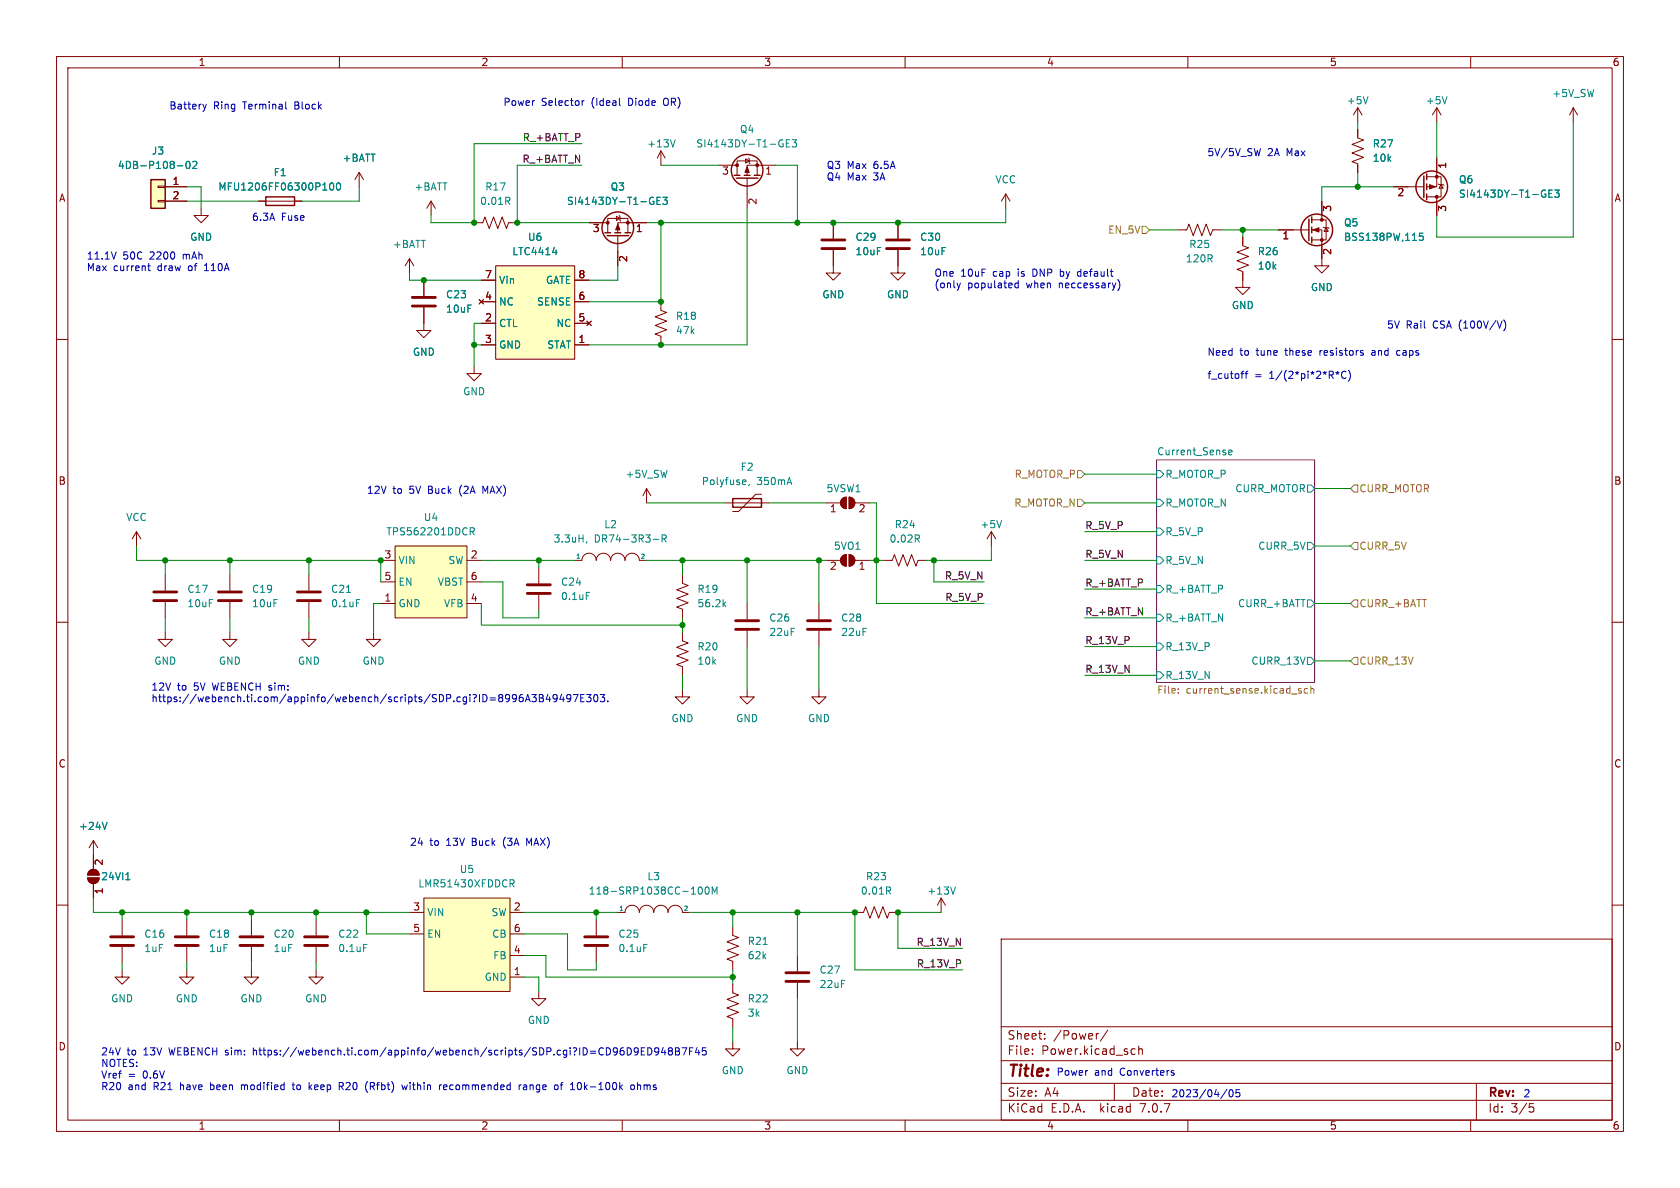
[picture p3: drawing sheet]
<svg xmlns="http://www.w3.org/2000/svg" width="297mm" height="210mm" viewBox="0 0 297 210" stroke-linecap="round" stroke-linejoin="round" font-family="sans-serif">
<g fill="none" stroke="#840000" stroke-width=".18">
<path d="M10 10h277v190h-277zM12 12h273v186h-273zM60 10v2M110 10v2M160 10v2M210 10v2M240 19.1v2.5M240 19.1l-.7 1.2M240 19.1l.8 1.2M254 19.1l-.8 1.2M254 19.1v2.5M254 19.1l.8 1.2"/>
<path d="M260 10v2M278.1 19.1l-.6 1.2M278.1 19.1v2.5M278.1 19.1l.8 1.2M27.9 35.4h1.3v.3h-1.3zM27.9 32.9h1.3v.2h-1.3zM29.2 33h3.8M29.2 35.6h3.8M35.6 36.8v1.3h1.2l-1.2 1.3-1.3-1.3h1.3M45.7 35.6h7.6M63.5 30.5l-.8 1.3M63.5 30.5v2.5"/>
<path d="M63.5 30.5l.8 1.3M76.2 35.6l-.8 1.2M76.2 35.6v2.5M76.2 35.6l.8 1.2M83.8 39.4h1.5l.4-1 .8 2 .7-2 .8 2 .8-2 .7 2 .4-1h1.5M104.1 39.4h3.3M109 38.2l.6 .4-.6 .4zM109.5 38.1l.1 .1v.8l.1 .1M114.3 39.4h-5.1v1.7M116.8 26.7l-.6 1.2M116.8 26.7v2.5M116.8 26.7l.8 1.2"/>
<path d="M127 29.2h3.3M130.3 31v-2.6h3.6v2.6M131.8 28.1l.7 .3-.7 .4zM132.1 31.5v5.3M132.3 27.9l.2 .2v.7l.1 .2M137.2 29.2h-5.1v1.8M147.3 39.4v2.8M158.7 39.4v2.8M177.8 34.3l-.8 1.3M177.8 34.3v2.5M177.8 34.3l.8 1.3M231.9 38.9h2.5v3.5h-2.5"/>
<path d="M233.7 35.6v3.3M240 22.9v1.5l1 .4-2 .7 2 .8-2 .8 2 .7-2 .8 1 .4v1.5M246.4 33h5.3M252.2 31.2h2.6v3.6h-2.6M254 27.9v5.1h-1.8M254 34.8v3.3M254.3 32.5l.1 .1h.7l.2 .2M254.8 32.6l.3 .7h-.7zM10 60h2M72.4 45.7l-.8 1.3M72.4 45.7v2.6M72.4 45.7l.8 1.3"/>
<path d="M74.9 54.4v4h1.3l-1.3 1.3-1.2-1.3h1.2M74.9 49.5v2.8M84.7 53l.8 .7M85.1 57.2h2.5M85.1 53.3h2.5M85.1 49.5h2.5M85.5 53l-.8 .7M87.6 47h14v16.5h-14zM101.6 57.2h2.5M101.6 53.3h2.5M101.6 49.5h2.5M103.8 56.8l.7 .7"/>
<path d="M104.5 56.8l-.7 .7M107.4 41.1v-2.5h3.6v2.5M109.2 41.7v5.3M116.8 53.3v1.6l1.1 .3-2.1 .8 2.1 .8-2.1 .7 2.1 .8-2.1 .8 1 .3v1.6M147.3 44.2v4.1h1.3l-1.3 1.2-1.3-1.2h1.3M158.7 44.2v4.1h1.3l-1.3 1.2-1.2-1.2h1.2M208.3 40.6h1.5l.4-1 .7 2.1 .8-2.1 .8 2.1 .7-2.1 .8 2.1 .4-1.1h1.5M219.7 41.9v1.5l1 .4-2 .8 2 .7-2 .8 2 .8-2 .7 1 .4v2.8h1.3l-1.3 1.3-1.3-1.3h1.3M226.1 40.6h5.3M231.9 40.6h1.8v6.4h1.2l-1.2 1.3-1.3-1.3h1.3M233.9 40.1l.2 .2h.7l.1 .1M234.4 40.3l.4 .6h-.7z"/>
<path d="M285 60h2M83.8 64.8v1.2h1.3l-1.3 1.3-1.3-1.3h1.3M85.1 61h2.5M101.6 61h2.5M24.1 94l-.7 1.3M24.1 94v2.5M24.1 94l.8 1.3M67.3 99.1h2.5M69.8 96.5h12.7v12.7h-12.7zM82.5 99.1h2.6M101.6 99.1h1.3a1.27 1.27 0 0 1 1.2-1.3 1.27 1.27 0 0 1 1.3 1.3 1.27 1.27 0 0 1 1.3-1.3 1.27 1.27 0 0 1 1.2 1.3 1.27 1.27 0 0 1 1.3-1.3 1.27 1.27 0 0 1 1.3 1.3 1.27 1.27 0 0 1 1.3-1.3 1.27 1.27 0 0 1 1.2 1.3h1.3M114.3 86.4l-.6 1.2"/>
<path d="M114.3 86.4v2.5M114.3 86.4l.8 1.2M128.3 88.9h7.6M134.6 87.4h-1l-3 3h-1.1M146 99.1h2.6M146 88.9h2.6M148.9 98.3l.7-.3v2.1a1.02 1.02 0 0 1-.9-.7 1.02 1.02 0 0 1 .2-1.1zM148.9 88.2l.7-.3v2a1.02 1.02 0 0 1-.9-.6 1.02 1.02 0 0 1 .2-1.1zM150.1 98a1.02 1.02 0 0 1 1 1.1 1.02 1.02 0 0 1-1 1zM150.1 87.9a1.02 1.02 0 0 1 1 1 1.02 1.02 0 0 1-1 1zM151.1 99.1h2.6M151.1 88.9h2.6"/>
<path d="M156.2 99.1h1.5l.4-1.1 .8 2.1 .7-2.1 .8 2.1 .8-2.1 .7 2.1 .4-1h1.5M175.3 94l-.8 1.3M175.3 94v2.5M175.3 94l.7 1.3M10 110h2M29.2 111.8v1.2h1.3l-1.3 1.3-1.3-1.3h1.3M29.2 101.6v2.8M29.2 106.4v2.8M40.6 111.8v1.2h1.3l-1.3 1.3-1.2-1.3h1.2M40.6 101.6v2.8M40.6 106.4v2.8M54.6 111.8v1.2h1.3l-1.3 1.3-1.3-1.3h1.3"/>
<path d="M54.6 101.6v2.8M54.6 106.4v2.8M66 111.8v1.2h1.3l-1.3 1.3-1.2-1.3h1.2M67.3 106.7h2.5M67.3 102.9h2.5M82.5 106.7h2.6M82.5 102.9h2.6M95.2 100.3v2.8M95.2 105.2v2.8M120.6 111.8v1.5l1.1 .4-2.1 .7 2.1 .8-2.1 .8 2.1 .7-2.1 .8 1 .4v1.5M120.6 101.6v1.5l1.1 .4-2.1 .8 2.1 .7-2.1 .8 2.1 .8-2.1 .7 1 .4v1.5M132.1 106.7v2.8"/>
<path d="M132.1 111.5v2.8M144.8 106.7v2.8M144.8 111.5v2.8M285 110h2M120.6 121.9v1.3h1.3l-1.3 1.3-1.2-1.3h1.2M132.1 121.9v1.3h1.2l-1.2 1.3-1.3-1.3h1.3M144.8 121.9v1.3h1.2l-1.2 1.3-1.3-1.3h1.3M10 160h2M15.5 155.2h2a1.02 1.02 0 0 1-1 1 1.02 1.02 0 0 1-1-1zM15.8 154a1.02 1.02 0 0 1 1.1-.2 1.02 1.02 0 0 1 .6 .9h-2zM16.5 148.6v5.1M16.5 156.2v2.6"/>
<path d="M16.5 148.6l-.8 1.3M16.5 148.6l.8 1.3M74.9 158.8h15.3v16.5h-15.3zM166.4 158.8l-.7 1.2M166.4 158.8v2.5M166.4 158.8l.7 1.2M285 160h2M21.6 171.5v1.2h1.3l-1.3 1.3-1.3-1.3h1.3M21.6 162.6v2.8M21.6 167.4v2.8M33 171.5v1.2h1.3l-1.3 1.3-1.3-1.3h1.3M33 162.6v2.8"/>
<path d="M33 167.4v2.8M44.4 171.5v1.2h1.3l-1.3 1.3-1.2-1.3h1.2M44.4 162.6v2.8M44.4 167.4v2.8M55.9 171.5v1.2h1.2l-1.2 1.3-1.3-1.3h1.3M55.9 162.6v2.8M55.9 167.4v2.8M72.4 161.3h2.5M72.4 165.1h2.5M90.2 161.3h2.5M90.2 172.7h2.5M90.2 168.9h2.5"/>
<path d="M90.2 165.1h2.5M95.2 175.3v1.2h1.3l-1.3 1.3-1.2-1.3h1.2M105.4 162.6v2.8M105.4 167.4v2.8M109.2 161.3h1.3a1.27 1.27 0 0 1 1.3-1.3 1.27 1.27 0 0 1 1.2 1.3 1.27 1.27 0 0 1 1.3-1.3 1.27 1.27 0 0 1 1.3 1.3 1.27 1.27 0 0 1 1.2-1.3 1.27 1.27 0 0 1 1.3 1.3 1.27 1.27 0 0 1 1.3-1.3 1.27 1.27 0 0 1 1.2 1.3h1.3M129.5 163.8v1.6l1.1 .3-2.1 .8 2.1 .8-2.1 .7 2.1 .8-2.1 .7 1 .4v1.6M129.5 174v1.5l1.1 .4-2.1 .8 2.1 .7-2.1 .8 2.1 .7-2.1 .8 1 .4v1.5M141 168.9v2.8M141 173.7v2.8M151.1 161.3h1.6l.3-1 .8 2 .8-2 .7 2 .8-2 .7 2 .4-1h1.5M177 166h108v32h-108zM60 198v2"/>
<path d="M110 198v2M129.5 184.2v1.2h1.3l-1.3 1.3-1.2-1.3h1.2M141 184.2v1.2h1.2l-1.2 1.3-1.3-1.3h1.3M160 198v2M177 194.5h108M177 191.5h108M177 187.5h108M177 181.5h108M182.5 186.3v.1M182.5 185.5v.1M184.7 183.6v.1M184.7 182.8v.1"/>
<path d="M194.2 182.7l-.2 .1M195.8 182.1l-1.3 2M197 191.5v3M200.2 185.4l.5 .1M200.7 186.3l-.5 .1M201.3 185.5l.2-.1 .4 .1 .1 .9M201.3 184.9v1.5M210 198v2M260 198v2M261 191.5v6.5M270.4 195.1h.7M270.5 195.7h.4l.3 .3-.2 .5-.5 .1"/>
</g>
<path d="M204.5 81.3h27.9v39.4h-27.9z" fill="#fff" stroke="#fff" stroke-width=".18"/>
<path d="M204.5 81.3h27.9v39.4h-27.9z" fill="none" stroke="#840084" stroke-width=".18"/>
<g fill="none" stroke="#008484" stroke-width=".18">
<path d="M241.8 17.1l-.4 1.3M255.8 17.1l-.4 1.3M31.4 29.3h.9M33 28.6l.2-.1a.68 .68 0 0 1 .4 .7 .68 .68 0 0 1-.4 .6l-.2-.1-.1-.4zM34.1 28.6l.5-.1 .2 .4-.8 .9h.8M58.4 32.5l.2-.2a.68 .68 0 0 1 .4 .7 .68 .68 0 0 1-.4 .6l-.2-.1-.1-.4zM59.6 32.5l.2-.2a.68 .68 0 0 1 .4 .7 .68 .68 0 0 1-.4 .6l-.2-.1-.1-.4zM89.7 35.5l.4 .6M90 34.9l.1 .2-.1 .4M115.4 35.6h.2l-.1 .5M116.1 35.5h.5M116.7 34.9h-.6v1.2h.6"/>
<path d="M117.2 34.9h.8l-.5 .5 .4 .1v.5l-.2 .1-.5-.1M119.4 24.7l-.5 1.3M138.2 25.4h.3l-.1 .5M139 25.3h.4M139.6 24.7h-.6v1.3h.6M140 24.7h.8l-.4 .5 .4 .1v.6l-.2 .1-.6-.1M273 34.3h.3l-.1 .5M273.8 34.2h.4M274.4 33.6h-.6v1.3h.6M274.9 33.6h.7l-.4 .5 .4 .1v.5l-.2 .2-.5-.2M97.7 44.6h.8M98.3 44.2v.8"/>
<path d="M251.6 41.2h-.6l-.1 .6 .2-.1 .4 .1 .1 .1v.5l-.2 .1-.5-.1M217.2 80l.6-.1v-.3h-.4l-.2 .1 .1 .6h.5M83.1 93.3h.5l.3 .2-.2 .4-.6 .1M83.4 94l.5 .6M103.7 95.8l-.1 .2M115.5 95.3h.9M117.1 95.2h.6l.1-.2-.1-.3-.6-.1v1.2M117.4 95.2l.4 .6M131.7 84.8l.2 .3-.6 .1M131.8 85.6l-.1 .1M132.5 85.6l-.1 .3M162.1 95.2l.4 .6"/>
<path d="M162.4 94.6l.1 .2-.1 .4M177.1 92l-.4 1.3M204.5 83.2h.6l.6 .6-.6 .7h-.6zM204.5 88.3h.6l.6 .6-.6 .6h-.6zM204.5 98.4h.6l.6 .7-.6 .6h-.6zM204.5 93.3h.6l.6 .7-.6 .6h-.6zM231.1 95.9h.7l.6 .6-.6 .7h-.7zM231.1 85.7h.7l.6 .7-.6 .6h-.7zM61.3 104.7h.7M63 106h.6M103.6 104.7h.7M128 106.8l.3 .5"/>
<path d="M128.3 106.4l-.5 .5M204.5 103.5h.6l.6 .6-.6 .7h-.6zM204.5 118.7h.6l.6 .7-.6 .6h-.6zM204.5 113.7h.6l.6 .6-.6 .6h-.6zM204.5 108.6h.6l.6 .6-.6 .7h-.6zM231.1 106h.7l.6 .7-.6 .6h-.7zM231.1 116.2h.7l.6 .6-.6 .7h-.7zM18.9 145.4l-.4 1.2M22.2 155.5h.8M90.2 155.5h.5l.2 .3-.1 .3-.6 .1M90.5 156.2l.4 .6M123.6 156.9l.1-.1a.68 .68 0 0 1 .5 .6 .68 .68 0 0 1-.5 .7l-.1-.2-.2-.3z"/>
<path d="M124.8 156.9l.1-.1a.68 .68 0 0 1 .5 .6 .68 .68 0 0 1-.5 .7l-.1-.2-.2-.3zM125.9 158.1v-1.3l.4 .9 .5-.9v1.3M157 157.5l.4 .6M157.3 156.9l.1 .1-.1 .4M168.9 156.8l-.4 1.3M64.3 166.9h.6M113.8 166.9h.6M134.9 166.9h.7"/>
</g>
<g fill="none" stroke="#848400" stroke-width=".18">
<path d="M201.9 40h.7l.6 .6-.6 .7h-.7zM190.5 88.3h.6l.7 .6-.7 .6h-.6zM190.5 83.2h.6l.7 .6-.7 .7h-.6zM238.8 96.5l.6-.6h.6v1.3h-.6zM239.4 85.7h.6v1.3h-.6l-.6-.6zM238.8 106.7l.6-.7h.6v1.3h-.6zM239.4 116.2h.6v1.3h-.6l-.6-.7zM208.3 122.4v.2M208.3 121.8v.1M229.7 122.1l.3 .1 .1 .2-.2 .2h-.2M229.7 121.7l.3 .1M231.2 121.8l-.4-.1-.2 .3 .1 .5h.5"/>
<path d="M231.7 121.8l.2-.1 .3 .1 .1 .8M231.7 121.3v1.3"/>
</g>
<g fill="none" stroke="#840000" stroke-width=".51">
<path d="M72.9 54.1h4.1M72.9 52.6h4.1M145.3 43.9h4.1M145.3 42.4h4.1M156.7 43.9h4.1M156.7 42.4h4.1M27.2 106.2h4M27.2 104.6h4M38.6 106.2h4.1M38.6 104.6h4.1M52.6 106.2h4M52.6 104.6h4"/>
<path d="M93.2 104.9h4.1M93.2 103.4h4.1M130 111.3h4.1M130 109.7h4.1M142.7 111.3h4.1M142.7 109.7h4.1M19.6 167.1h4M19.6 165.6h4M31 167.1h4.1M31 165.6h4.1M42.4 167.1h4.1M42.4 165.6h4.1"/>
<path d="M53.8 167.1h4.1M53.8 165.6h4.1M103.4 167.1h4M103.4 165.6h4M138.9 173.5h4.1M138.9 172h4.1"/>
</g>
<g fill="#ffffc2" stroke="#ffffc2" stroke-width=".18">
<path d="M87.6 47h14v16.5h-14z"/>
<path d="M74.9 158.8h15.3v16.5h-15.3z"/>
<path d="M69.8 96.5h12.7v12.7h-12.7z"/>
<path d="M26.7 31.8h2.5v5h-2.5z"/>
</g>
<g fill="none" stroke="#840000" stroke-width=".25">
<path d="M26.7 31.8h2.5v5h-2.5zM47 34.8h5.1v1.5h-5.1zM129.8 31h1M130.2 31.5h3.8M131.6 31h1M133.3 31h1.1M231.4 38.7v3.8M231.9 38.4v1M251.7 31.1v3.8M252.2 30.7v1.1M252.2 32.5v1M252.2 34.3v1"/>
<path d="M106.9 41.1h1M107.3 41.7h3.8M108.7 41.1h1M110.5 41.1h1M231.9 40.1v1M231.9 41.9v1M129.5 88.1h5.1v1.6h-5.1z"/>
<circle cx="132.1" cy="30.1" r="2.79"/>
<circle cx="253.1" cy="33" r="2.79"/>
<circle cx="109.2" cy="40.3" r="2.79"/>
<circle cx="232.8" cy="40.6" r="2.79"/>
</g>
<g fill="#840000" stroke="#840000" stroke-width=".18">
<path d="M132.1 29.5l.4 1h-.8z"/>
<path d="M109.2 39.6l.4 1h-.8z"/>
<path d="M232.2 40.6l1-.3v.7z"/>
<path d="M252.7 32.6l1 .4-1 .4z"/>
<path d="M15.5 155.2h2a1.02 1.02 0 0 1-1 1 1.02 1.02 0 0 1-1-1z"/>
<path d="M15.8 154a1.02 1.02 0 0 1 1.1-.2 1.02 1.02 0 0 1 .6 .9h-2z"/>
<path d="M150.1 98a1.02 1.02 0 0 1 1 1.1 1.02 1.02 0 0 1-1 1z"/>
<path d="M148.9 98.3l.7-.3v2.1a1.02 1.02 0 0 1-.9-.7 1.02 1.02 0 0 1 .2-1.1z"/>
<path d="M148.9 88.2l.7-.3v2a1.02 1.02 0 0 1-.9-.6 1.02 1.02 0 0 1 .2-1.1z"/>
<path d="M150.1 87.9a1.02 1.02 0 0 1 1 1 1.02 1.02 0 0 1-1 1z"/>
<circle cx="133.9" cy="29.2" r=".25"/>
<circle cx="130.3" cy="29.2" r=".25"/>
<circle cx="111" cy="39.4" r=".25"/>
<circle cx="107.4" cy="39.4" r=".25"/>
<circle cx="233.7" cy="42.4" r=".25"/>
<circle cx="233.7" cy="38.9" r=".25"/>
<circle cx="254" cy="31.2" r=".25"/>
<circle cx="254" cy="34.8" r=".25"/>
</g>
<g fill="none" stroke="#0000c2" stroke-width=".18">
<path d="M35.9 18.4l.3 .9M36.2 19.3l-.2 .3M36.5 18.4l-.3 .9M50.5 18v1.1l.2 .2M102.9 17.8v.8M103.3 17.8l-.4 .2M109.6 18.6h.1M222.8 26.3l-.3 1.2M20.5 44.5l-.4 1.3M26.1 47h.5M26.3 46.6v1.1l.3 .1M36.1 47.8h.8"/>
<path d="M36.3 46.9h-.2M169.8 50l-.3 .9M180 49.6v1.3M180 50.1l-.3-.1-.3 .3 .1 .5h.5M187.5 47.6v1.2M187.5 48.8h.1M187.6 48l-.1 .1M190.5 48.6l.1 .2h.4M191 48l-.4 .1-.1 .1M197.6 49.4a1.46 1.46 0 0 1 0 2M265.8 56.6a1.46 1.46 0 0 1 0 1.9M219.4 66h.5"/>
<path d="M219.7 65.6h.2M220.1 66h.5M220.6 65.6l-.3 .2v1.1M236.1 65.8l.3 .1M236.4 65.6v.3M236.4 65.9l-.1 .3M236.4 65.9l.2 .3M236.7 65.8l-.3 .1M238 65.7a.6 .6 0 0 0-.9 .5 .6 .6 0 0 0 .6 .7l.3-.1M238.4 65.4a1.46 1.46 0 0 1 0 2M241 62.4v.3M242.7 62h-.2"/>
<path d="M242.7 62.3l-.2 .2 .2 .3M247.4 62h-.3l-.2 .2 .1 .5 .4 .1M85.8 86.9l-.4-1v1.3M92.4 122.8h-.4a.85 .85 0 0 0 0 1.2l.4-.1 .1-.4-.2-.2h-.4l-.1 .2M92.9 124l.4-1.2 .4 1.2M93 123.7h.6M94 122.8h.8l-.4 .5 .3 .1v.5l-.1 .1-.6-.1M95.4 122.8h.4l.2 .2-.2 .4 .2 .1 .1 .3-.3 .2h-.4zM95.4 123.4h.4M96.9 122.7l-.3 .9h.7M97.2 123.2v.8M98.5 123.3l-.2 .3-.4-.1-.1-.2 .1-.5h.4l.1 .1a.84 .84 0 0 1-.3 1.1h-.2"/>
<path d="M99.3 122.7l-.3 .9h.8M99.6 123.2v.8M100.9 123.3l-.2 .3-.4-.1-.1-.2 .1-.5h.4l.2 .1a.84 .84 0 0 1-.3 1.1h-.3M101.3 122.8h.9l-.6 1.2M102.7 123.4h.4M103.3 122.8h-.6v1.2h.6M103.7 122.8h.8l-.4 .5 .3 .1v.5l-.2 .1-.5-.1M105.1 122.9l.2-.1a.68 .68 0 0 1 .4 .6 .68 .68 0 0 1-.4 .6l-.2-.1-.1-.3zM106.1 122.8h.8l-.4 .5 .3 .1v.5l-.1 .1-.6-.1M107.4 123.9v.1M93.5 149.1l-.4-.9v1.2M42.7 191.8v.8"/>
<path d="M42.9 191.8l-.2 .1M44.8 185.2v1.3M45 185.6l-.2 .2M51.6 191.8h.5M51.8 191.4v1l.3 .2M54.8 192.1l.3 .5M55.1 191.8l-.5 .5M60 191.4h.5l.2 .2-.1 .4h-.6M60.3 192l.4 .6M64.9 193l.1 .1M65 191.2h-.1M65.5 192h.5"/>
<path d="M66 191.4h-.5v1.2M71 191.8l.3 .8 .2-.6 .3 .6 .2-.8M78.1 191.8h-.3M78.4 192.2l.6-.1v-.3h-.4l-.2 .2 .1 .6h.5M91.8 191.8v.8M92.1 191.8l-.3 .2M92.6 191.8h.5v.8M93.1 192.1h-.4l-.2 .2 .2 .3h.4M99 191.8h.5M99.5 191.4l-.3 .1v1.1M102.4 191.4a.68 .68 0 0 1 .4 .6 .68 .68 0 0 1-.4 .6M110.9 185.2a.64 .64 0 0 1 .7 .7 .64 .64 0 0 1-.7 .6"/>
<path d="M111.6 191.8h.3l.3 .2v.4l-.3 .2h-.3l-.1-.2zM112.7 191.9l.2-.1h.3v.8M112.7 191.4v1.2M112.8 185.8l-.2 .2h-.3l-.2-.2 .1-.5 .4-.1 .2 .1a.84 .84 0 0 1-.3 1.2h-.3M113.4 185.8h.4M114 185.2h-.6v1.3h.6M114.5 185.2a.64 .64 0 0 1 .8 .7 .64 .64 0 0 1-.8 .6zM116.5 185.8l-.3 .2h-.2l-.3-.2 .2-.5 .3-.1 .2 .1a.84 .84 0 0 1-.3 1.2h-.2M117.2 185.2l-.3 .9h.8M117.5 185.6v.9M118.4 185.8l-.3-.3 .3-.3h.2l.3 .3-.3 .3M118.4 185.8l-.3 .2 .1 .4 .2 .1 .4-.1 .1-.1-.1-.4-.2-.1"/>
<path d="M118.4 185.8h.2M119.4 185.2h.4l.3 .3-.3 .3 .3 .1v.4l-.2 .2h-.5zM119.4 185.8h.4M120.6 185.2h.8l-.5 1.3M121.9 185.8h.4M122.5 185.2h-.6v1.3M123.2 185.2l-.3 .9h.8M123.5 185.6v.9M124.8 185.2h-.6l-.1 .6 .2-.1 .4 .1 .2 .1-.1 .5-.2 .1-.5-.1M207.2 189.7h.3l.1 .2-.2 .2h-.2M207.2 189.2l.3 .1M216.9 192.6l-1.1 1.6"/>
<path d="M217.5 192.7l.1-.1a.68 .68 0 0 1 .4 .7 .68 .68 0 0 1-.4 .6 .84 .84 0 0 1-.1-1.2zM219.1 192.6h-.6v.6l.2-.1 .4 .1 .1 .2-.1 .4-.1 .1-.5-.1"/>
</g>
<g fill="none" stroke="#008400" stroke-width=".18">
<path d="M33 35.6h12.7M33 33h2.6v3.8M63.5 33v2.6h-10.2M102.9 29.2h-11.5v10.2h12.7M102.9 25.4h-19.1v14h-7.6v-1.3M116.8 39.4v13.9h-12.7M116.8 29.2h10.2M132.1 36.8v24.2h-28M137.2 29.2h3.8v10.2M177.8 36.8v2.6h-63.5M240 21.6v1.3M240 30.5v2.5"/>
<path d="M246.4 33h-12.7v2.6M254 21.6v6.3M278.1 21.6v20.3h-24.1v-3.8M72.4 48.3v1.2h12.7M85.1 57.2h-1.3v7.6M109.2 47v2.5h-5.1M203.2 40.6h5.1M215.9 40.6h10.2M219.7 40.6v1.3M83.8 61h1.3M24.1 96.5v2.6h43.2v3.8M29.2 99.1v2.5"/>
<path d="M40.6 99.1v2.5M54.6 99.1v2.5M85.1 99.1h16.5M95.2 99.1v1.2M114.3 88.9h14M114.3 99.1h31.7M120.6 99.1v2.5M132.1 99.1v7.6M135.9 88.9h10.1M144.8 99.1v7.6M153.7 88.9h1.2v17.8h19.1M153.7 99.1h2.5"/>
<path d="M165.1 99.1v3.8h8.9M175.3 96.5v2.6h-11.5M191.8 88.9h12.7M191.8 99.1h12.7M191.8 94h12.7M191.8 83.8h12.7M232.4 86.4h6.4M232.4 96.5h6.4M29.2 109.2v2.6M40.6 109.2v2.6M54.6 109.2v2.6M67.3 106.7h-1.3v5.1"/>
<path d="M85.1 102.9h3.8v6.3h6.3v-1.2M85.1 106.7v3.8h35.5M120.6 109.2v2.6M120.6 119.4v2.5M132.1 114.3v7.6M144.8 114.3v7.6M191.8 104.1h12.7M191.8 119.4h12.7M191.8 109.2h12.7M191.8 114.3h12.7M232.4 106.7h6.4M232.4 116.8h6.4"/>
<path d="M16.5 158.8v2.5h55.9M21.6 161.3v1.3M21.6 170.2v1.3M33 161.3v1.3M33 170.2v1.3M44.4 161.3v1.3M44.4 170.2v1.3M55.9 161.3v1.3M55.9 170.2v1.3M64.8 161.3v3.8h7.6M92.7 161.3h16.5M92.7 172.7h2.5v2.6"/>
<path d="M92.7 168.9h3.8v3.8h33M92.7 165.1h7.6v6.4h5.1v-1.3M105.4 161.3v1.3M121.9 161.3h29.2v10.2h19.1M129.5 161.3v2.5M129.5 171.5v2.5M141 161.3v7.6M141 176.5v7.7M166.4 161.3h-7.7v6.3h11.5M129.5 181.6v2.6"/>
</g>
<g fill="#008400" stroke="#008400" stroke-width=".18">
<circle cx="147.3" cy="39.4" r=".46"/>
<circle cx="116.8" cy="39.4" r=".46"/>
<circle cx="116.8" cy="61" r=".46"/>
<circle cx="141" cy="39.4" r=".46"/>
<circle cx="116.8" cy="53.3" r=".46"/>
<circle cx="40.6" cy="99.1" r=".46"/>
<circle cx="54.6" cy="99.1" r=".46"/>
<circle cx="29.2" cy="99.1" r=".46"/>
<circle cx="67.3" cy="99.1" r=".46"/>
<circle cx="120.6" cy="99.1" r=".46"/>
<circle cx="144.8" cy="99.1" r=".46"/>
<circle cx="95.2" cy="99.1" r=".46"/>
<circle cx="132.1" cy="99.1" r=".46"/>
<circle cx="64.8" cy="161.3" r=".46"/>
<circle cx="55.9" cy="161.3" r=".46"/>
<circle cx="44.4" cy="161.3" r=".46"/>
<circle cx="21.6" cy="161.3" r=".46"/>
<circle cx="33" cy="161.3" r=".46"/>
<circle cx="83.8" cy="39.4" r=".46"/>
<circle cx="91.4" cy="39.4" r=".46"/>
<circle cx="74.9" cy="49.5" r=".46"/>
<circle cx="83.8" cy="61" r=".46"/>
<circle cx="129.5" cy="172.7" r=".46"/>
<circle cx="151.1" cy="161.3" r=".46"/>
<circle cx="158.7" cy="161.3" r=".46"/>
<circle cx="129.5" cy="161.3" r=".46"/>
<circle cx="141" cy="161.3" r=".46"/>
<circle cx="165.1" cy="99.1" r=".46"/>
<circle cx="158.7" cy="39.4" r=".46"/>
<circle cx="154.9" cy="99.1" r=".46"/>
<circle cx="240" cy="33" r=".46"/>
<circle cx="219.7" cy="40.6" r=".46"/>
<circle cx="105.4" cy="161.3" r=".46"/>
<circle cx="120.6" cy="110.5" r=".46"/>
</g>
<text font-size="2.8" fill="#840000" x="178" y="190.9">Title:</text>
<g font-size="2.1" fill="#840000">
<text x="178" y="184">Sheet:</text>
<text x="186.2" y="184">/Power/</text>
<text x="178" y="186.7">File:</text>
<text x="184.1" y="186.7">Power.kicad_sch</text>
<text x="178" y="196.9">KiCad</text>
<text x="178" y="194.1">Size:</text>
<text x="184.7" y="194.1">A4</text>
<text x="185.7" y="196.9">E.D.A.</text>
<text x="194.6" y="196.9">kicad</text>
<text x="200" y="194.1">Date:</text>
<text x="201.8" y="196.9">7.0.7</text>
<text x="263" y="194.3">Rev:</text>
<text x="263" y="196.9">Id:</text>
<text x="267.1" y="196.9">3/5</text>
</g>
<g font-size="1.8" fill="#840000">
<text x="35" y="11.9">1</text>
<text x="85" y="11.9">2</text>
<text x="135" y="11.9">3</text>
<text x="185" y="11.9">4</text>
<text x="235" y="11.9">5</text>
<text x="285" y="11.9">6</text>
<text x="256" y="29.9" transform="rotate(-90 256 29.9)">1</text>
<text x="10.3" y="35.9">A</text>
<text x="30.4" y="32.8">1</text>
<text x="30.4" y="35.3">2</text>
<text x="127.6" y="31.2">3</text>
<text x="135.2" y="31.2">1</text>
<text x="246.9" y="35">2</text>
<text x="285.3" y="35.9">A</text>
<text x="104.7" y="41.4">3</text>
<text x="112.3" y="41.4">1</text>
<text x="134.1" y="36.3" transform="rotate(-90 134.1 36.3)">2</text>
<text x="235.7" y="37.5" transform="rotate(-90 235.7 37.5)">3</text>
<text x="256" y="37.5" transform="rotate(-90 256 37.5)">3</text>
<text x="111.2" y="46.4" transform="rotate(-90 111.2 46.4)">2</text>
<text x="226.6" y="42.6">1</text>
<text x="235.7" y="45.2" transform="rotate(-90 235.7 45.2)">2</text>
<text x="85.7" y="53.1">4</text>
<text x="85.7" y="49.3">7</text>
<text x="102.2" y="53.1">6</text>
<text x="102.2" y="49.3">8</text>
<text x="85.7" y="56.9">2</text>
<text x="102.2" y="56.9">5</text>
<text x="85.7" y="60.7">3</text>
<text x="102.2" y="60.7">1</text>
<text x="10.3" y="85.9">B</text>
<text x="285.3" y="85.9">B</text>
<text x="146.6" y="90.9">1</text>
<text x="151.7" y="90.9">2</text>
<text x="67.9" y="98.8">3</text>
<text x="83.1" y="98.8">2</text>
<text x="146.6" y="101">2</text>
<text x="151.7" y="101">1</text>
<text x="67.9" y="106.4">1</text>
<text x="67.9" y="102.6">5</text>
<text x="83.1" y="106.4">4</text>
<text x="83.1" y="102.6">6</text>
<text x="10.3" y="135.9">C</text>
<text x="285.3" y="135.9">C</text>
<text x="18.5" y="153.1" transform="rotate(-90 18.5 153.1)">2</text>
<text x="18.5" y="158.2" transform="rotate(-90 18.5 158.2)">1</text>
<text x="73" y="161">3</text>
<text x="90.7" y="161">2</text>
<text x="73" y="164.8">5</text>
<text x="90.7" y="164.8">6</text>
<text x="90.7" y="172.5">1</text>
<text x="90.7" y="168.7">4</text>
<text x="10.3" y="185.9">D</text>
<text x="285.3" y="185.9">D</text>
<text x="35" y="199.9">1</text>
<text x="85" y="199.9">2</text>
<text x="135" y="199.9">3</text>
<text x="185" y="199.9">4</text>
<text x="235" y="199.9">5</text>
<text x="285" y="199.9">6</text>
</g>
<g font-size="1.8" fill="#008484">
<text x="274.3" y="17.4">+5V_SW</text>
<text x="130.7" y="23.7">Q4</text>
<text x="238" y="18.6">+5V</text>
<text x="252" y="18.6">+5V</text>
<text x="26.7" y="27.5">J3</text>
<text x="60.5" y="28.8">+BATT</text>
<text x="114.3" y="26.3">+13V</text>
<text x="123" y="26.3">SI4143DY-T1-GE3</text>
<text x="242.6" y="28.8">10k</text>
<text x="242.6" y="26.3">R27</text>
<text x="20.7" y="30.1">4DB-P108-02</text>
<text x="38.5" y="33.9">MFU1206FF06300P100</text>
<text x="48.3" y="31.3">F1</text>
<text x="73.2" y="33.9">+BATT</text>
<text x="85.7" y="33.9">R17</text>
<text x="107.8" y="33.9">Q3</text>
<text x="175.9" y="32.6">VCC</text>
<text x="257.8" y="32.6">Q6</text>
<text x="257.8" y="35.2">SI4143DY-T1-GE3</text>
<text x="84.8" y="36.4">0.01R</text>
<text x="100.1" y="36.4">SI4143DY-T1-GE3</text>
<text x="237.5" y="40.2">Q5</text>
<text x="33.5" y="42.8">GND</text>
<text x="69.4" y="44">+BATT</text>
<text x="90.5" y="45.3">LTC4414</text>
<text x="93.2" y="42.8">U6</text>
<text x="151.1" y="42.8">C29</text>
<text x="151.1" y="45.3">10uF</text>
<text x="162.6" y="42.8">C30</text>
<text x="162.6" y="45.3">10uF</text>
<text x="209.5" y="46.6">120R</text>
<text x="210.1" y="44">R25</text>
<text x="222.3" y="47.9">10k</text>
<text x="222.3" y="45.3">R26</text>
<text x="237.5" y="42.8">BSS138PW,115</text>
<text x="78.7" y="52.9">C23</text>
<text x="88.1" y="50.4">Vin</text>
<text x="96.4" y="50.4">GATE</text>
<text x="145.3" y="52.9">GND</text>
<text x="156.7" y="52.9">GND</text>
<text x="231.6" y="51.7">GND</text>
<text x="78.7" y="55.5">10uF</text>
<text x="88.1" y="58">CTL</text>
<text x="88.1" y="54.2">NC</text>
<text x="94.8" y="54.2">SENSE</text>
<text x="98.3" y="58">NC</text>
<text x="119.4" y="59.3">47k</text>
<text x="119.4" y="56.7">R18</text>
<text x="217.7" y="54.8">GND</text>
<text x="72.9" y="63.1">GND</text>
<text x="88.1" y="61.8">GND</text>
<text x="96.7" y="61.8">STAT</text>
<text x="81.8" y="70.1">GND</text>
<text x="130.8" y="83.4">F2</text>
<text x="204.5" y="80.6">Current_Sense</text>
<text x="110.5" y="84.7">+5V_SW</text>
<text x="124" y="86">Polyfuse,</text>
<text x="133.8" y="86">350mA</text>
<text x="146" y="87.2">5VSW1</text>
<text x="205.9" y="84.7">R_MOTOR_P</text>
<text x="205.9" y="89.8">R_MOTOR_N</text>
<text x="218.3" y="87.2">CURR_MOTOR</text>
<text x="22.2" y="92.3">VCC</text>
<text x="68.2" y="94.8">TPS562201DDCR</text>
<text x="74.8" y="92.3">U4</text>
<text x="106.7" y="93.6">L2</text>
<text x="158.1" y="93.6">R24</text>
<text x="173.2" y="93.6">+5V</text>
<text x="205.9" y="94.8">R_5V_P</text>
<text x="70.4" y="99.9">VIN</text>
<text x="79.2" y="99.9">SW</text>
<text x="97.8" y="96.1">3.3uH,</text>
<text x="105.1" y="96.1">DR74-3R3-R</text>
<text x="147.3" y="97.4">5VO1</text>
<text x="157.2" y="96.1">0.02R</text>
<text x="205.9" y="99.9">R_5V_N</text>
<text x="222.3" y="97.4">CURR_5V</text>
<text x="33" y="105">C17</text>
<text x="33" y="107.5">10uF</text>
<text x="44.5" y="105">C19</text>
<text x="44.5" y="107.5">10uF</text>
<text x="58.4" y="105">C21</text>
<text x="58.4" y="107.5">0.1uF</text>
<text x="70.4" y="107.5">GND</text>
<text x="70.4" y="103.7">EN</text>
<text x="77.3" y="103.7">VBST</text>
<text x="78.4" y="107.5">VFB</text>
<text x="99.1" y="103.7">C24</text>
<text x="99.1" y="106.3">0.1uF</text>
<text x="123.2" y="105">R19</text>
<text x="123.2" y="107.5">56.2k</text>
<text x="205.9" y="105">R_+BATT_P</text>
<text x="218.8" y="107.5">CURR_+BATT</text>
<text x="135.9" y="110.1">C26</text>
<text x="135.9" y="112.6">22uF</text>
<text x="148.6" y="110.1">C28</text>
<text x="148.6" y="112.6">22uF</text>
<text x="205.9" y="110.1">R_+BATT_N</text>
<text x="27.2" y="117.7">GND</text>
<text x="38.6" y="117.7">GND</text>
<text x="52.6" y="117.7">GND</text>
<text x="64" y="117.7">GND</text>
<text x="123.2" y="117.7">10k</text>
<text x="123.2" y="115.2">R20</text>
<text x="205.9" y="115.2">R_13V_P</text>
<text x="221.1" y="117.7">CURR_13V</text>
<text x="205.9" y="120.2">R_13V_N</text>
<text x="118.6" y="127.9">GND</text>
<text x="130" y="127.9">GND</text>
<text x="142.7" y="127.9">GND</text>
<text x="13.9" y="146.9">+24V</text>
<text x="17.8" y="155.8">24VI1</text>
<text x="81.2" y="154.5">U5</text>
<text x="114.3" y="155.8">L3</text>
<text x="153" y="155.8">R23</text>
<text x="73.9" y="157.1">LMR51430XFDDCR</text>
<text x="104" y="158.3">118-SRP1038CC-100M</text>
<text x="152.1" y="158.3">0.01R</text>
<text x="163.8" y="158.3">+13V</text>
<text x="25.4" y="166">C16</text>
<text x="36.8" y="166">C18</text>
<text x="48.3" y="166">C20</text>
<text x="59.7" y="166">C22</text>
<text x="75.4" y="162.2">VIN</text>
<text x="75.4" y="166">EN</text>
<text x="86.8" y="162.2">SW</text>
<text x="86.9" y="166">CB</text>
<text x="109.2" y="166">C25</text>
<text x="132.1" y="167.2">R21</text>
<text x="25.4" y="168.5">1uF</text>
<text x="36.8" y="168.5">1uF</text>
<text x="48.3" y="168.5">1uF</text>
<text x="59.7" y="168.5">0.1uF</text>
<text x="85.6" y="173.6">GND</text>
<text x="87.1" y="169.8">FB</text>
<text x="109.2" y="168.5">0.1uF</text>
<text x="132.1" y="169.8">62k</text>
<text x="144.8" y="172.3">C27</text>
<text x="19.6" y="177.4">GND</text>
<text x="31" y="177.4">GND</text>
<text x="42.4" y="177.4">GND</text>
<text x="53.8" y="177.4">GND</text>
<text x="132.1" y="177.4">R22</text>
<text x="132.1" y="179.9">3k</text>
<text x="144.8" y="174.9">22uF</text>
<text x="93.2" y="181.2">GND</text>
<text x="127.5" y="190.1">GND</text>
<text x="138.9" y="190.1">GND</text>
</g>
<g font-size="1.8" fill="#0000c2">
<text x="29.8" y="19.4">Battery</text>
<text x="37.7" y="19.4">Ring</text>
<text x="43.1" y="19.4">Terminal</text>
<text x="52.3" y="19.4">Block</text>
<text x="88.9" y="18.8">Power</text>
<text x="95.7" y="18.8">Selector</text>
<text x="104.7" y="18.8">(Ideal</text>
<text x="111.3" y="18.8">Diode</text>
<text x="117.8" y="18.8">OR)</text>
<text x="146" y="30">Q3</text>
<text x="149.8" y="30">Max</text>
<text x="154.6" y="30">6.5A</text>
<text x="213.4" y="27.7">5V/5V_SW</text>
<text x="224.1" y="27.7">2A</text>
<text x="227.6" y="27.7">Max</text>
<text x="146" y="32">Q4</text>
<text x="149.8" y="32">Max</text>
<text x="154.6" y="32">3A</text>
<text x="44.4" y="39.1">6.3A</text>
<text x="49.7" y="39.1">Fuse</text>
<text x="15.2" y="46">11.1V</text>
<text x="21.7" y="46">50C</text>
<text x="26.6" y="46">2200</text>
<text x="32.6" y="46">mAh</text>
<text x="15.2" y="48">Max</text>
<text x="20" y="48">current</text>
<text x="28" y="48">draw</text>
<text x="33.6" y="48">of</text>
<text x="36.6" y="48">110A</text>
<text x="165.1" y="49">One</text>
<text x="165.1" y="51">(only</text>
<text x="169.8" y="49">10uF</text>
<text x="171" y="51">populated</text>
<text x="175.7" y="49">cap</text>
<text x="180.2" y="49">is</text>
<text x="181.6" y="51">when</text>
<text x="183" y="49">DNP</text>
<text x="187.5" y="51">neccessary)</text>
<text x="188.1" y="49">by</text>
<text x="191.4" y="49">default</text>
<text x="245.1" y="58.2">5V</text>
<text x="248.6" y="58.2">Rail</text>
<text x="253.4" y="58.2">CSA (100V/V)</text>
<text x="213.4" y="63">Need</text>
<text x="219.2" y="63">to</text>
<text x="222.2" y="63">tune</text>
<text x="227.5" y="63">these</text>
<text x="233.8" y="63">resistors</text>
<text x="243.2" y="63">and</text>
<text x="247.8" y="63">caps</text>
<text x="213.4" y="67.1">f_cutoff</text>
<text x="221.8" y="67.1">=</text>
<text x="224.5" y="67.1">1/(2*pi*2*R*C)</text>
<text x="64.8" y="87.4">12V</text>
<text x="69.4" y="87.4">to</text>
<text x="72.5" y="87.4">5V</text>
<text x="76" y="87.4">Buck</text>
<text x="81.7" y="87.4">(2A</text>
<text x="86" y="87.4">MAX)</text>
<text x="26.7" y="122.2">12V</text>
<text x="26.7" y="124.2">https://webench.ti.com/appinfo/webench/scripts/SDP.cgi?ID=8996A3B49497E303.</text>
<text x="31.3" y="122.2">to</text>
<text x="34.4" y="122.2">5V</text>
<text x="37.9" y="122.2">WEBENCH sim:</text>
<text x="72.4" y="149.6">24</text>
<text x="76" y="149.6">to</text>
<text x="79" y="149.6">13V</text>
<text x="83.7" y="149.6">Buck</text>
<text x="89.4" y="149.6">(3A</text>
<text x="93.7" y="149.6">MAX)</text>
<text x="17.8" y="186.7">24V</text>
<text x="17.8" y="188.7">NOTES:</text>
<text x="17.8" y="190.7">Vref</text>
<text x="22.5" y="186.7">to</text>
<text x="22.6" y="190.7">=</text>
<text x="25.4" y="190.7">0.6V</text>
<text x="25.5" y="186.7">13V</text>
<text x="30.2" y="186.7">WEBENCH sim:</text>
<text x="45.4" y="186.7">https://webench.ti.com/appinfo/webench/scripts/SDP.cgi?ID=CD96D9ED948B7F45</text>
<text x="186.7" y="190.2">Power</text>
<text x="193.5" y="190.2">and</text>
<text x="198.1" y="190.2">Converters</text>
<text x="17.8" y="192.8">R20</text>
<text x="22.6" y="192.8">and</text>
<text x="27.3" y="192.8">R21</text>
<text x="32.1" y="192.8">have</text>
<text x="37.6" y="192.8">been</text>
<text x="43.3" y="192.8">modified</text>
<text x="52.6" y="192.8">to</text>
<text x="55.7" y="192.8">keep</text>
<text x="61.2" y="192.8">R20</text>
<text x="66.1" y="192.8">(Rfbt)</text>
<text x="72.8" y="192.8">within</text>
<text x="79.5" y="192.8">recommended</text>
<text x="93.8" y="192.8">range</text>
<text x="100.3" y="192.8">of</text>
<text x="103.4" y="192.8">10k-100k</text>
<text x="114.2" y="192.8">ohms</text>
<text x="207" y="194.1">2023/04/05</text>
<text x="269.2" y="194.1">2</text>
</g>
<g font-size="1.8">
<text x="92.3" y="28.9">R_+BATT_N</text>
<text x="92.3" y="25.1">R_+BATT_P</text>
<text x="191.8" y="93.6">R_5V_P</text>
<text x="191.8" y="98.7">R_5V_N</text>
<text x="167" y="102.5">R_5V_N</text>
<text x="167" y="106.3">R_5V_P</text>
<text x="191.8" y="103.8">R_+BATT_P</text>
<text x="191.8" y="114">R_13V_P</text>
<text x="191.8" y="108.9">R_+BATT_N</text>
<text x="191.8" y="119">R_13V_N</text>
<text x="161.9" y="167.3">R_13V_N</text>
<text x="162" y="171.1">R_13V_P</text>
</g>
<g font-size="1.8" fill="#848400">
<text x="195.8" y="41.5">EN_5V</text>
<text x="179.2" y="89.8">R_MOTOR_N</text>
<text x="179.3" y="84.7">R_MOTOR_P</text>
<text x="240.2" y="87.2">CURR_MOTOR</text>
<text x="240.2" y="97.4">CURR_5V</text>
<text x="240.2" y="107.5">CURR_+BATT</text>
<text x="240.2" y="117.7">CURR_13V</text>
<text x="204.5" y="123">File:</text>
<text x="209.7" y="123">current_sense.kicad_sch</text>
</g>
<g font-size="1.1" fill="#008484">
<text x="101.7" y="98.8">1</text>
<text x="113.1" y="98.8">2</text>
<text x="109.3" y="161">1</text>
<text x="120.8" y="161">2</text>
</g>
</svg>
